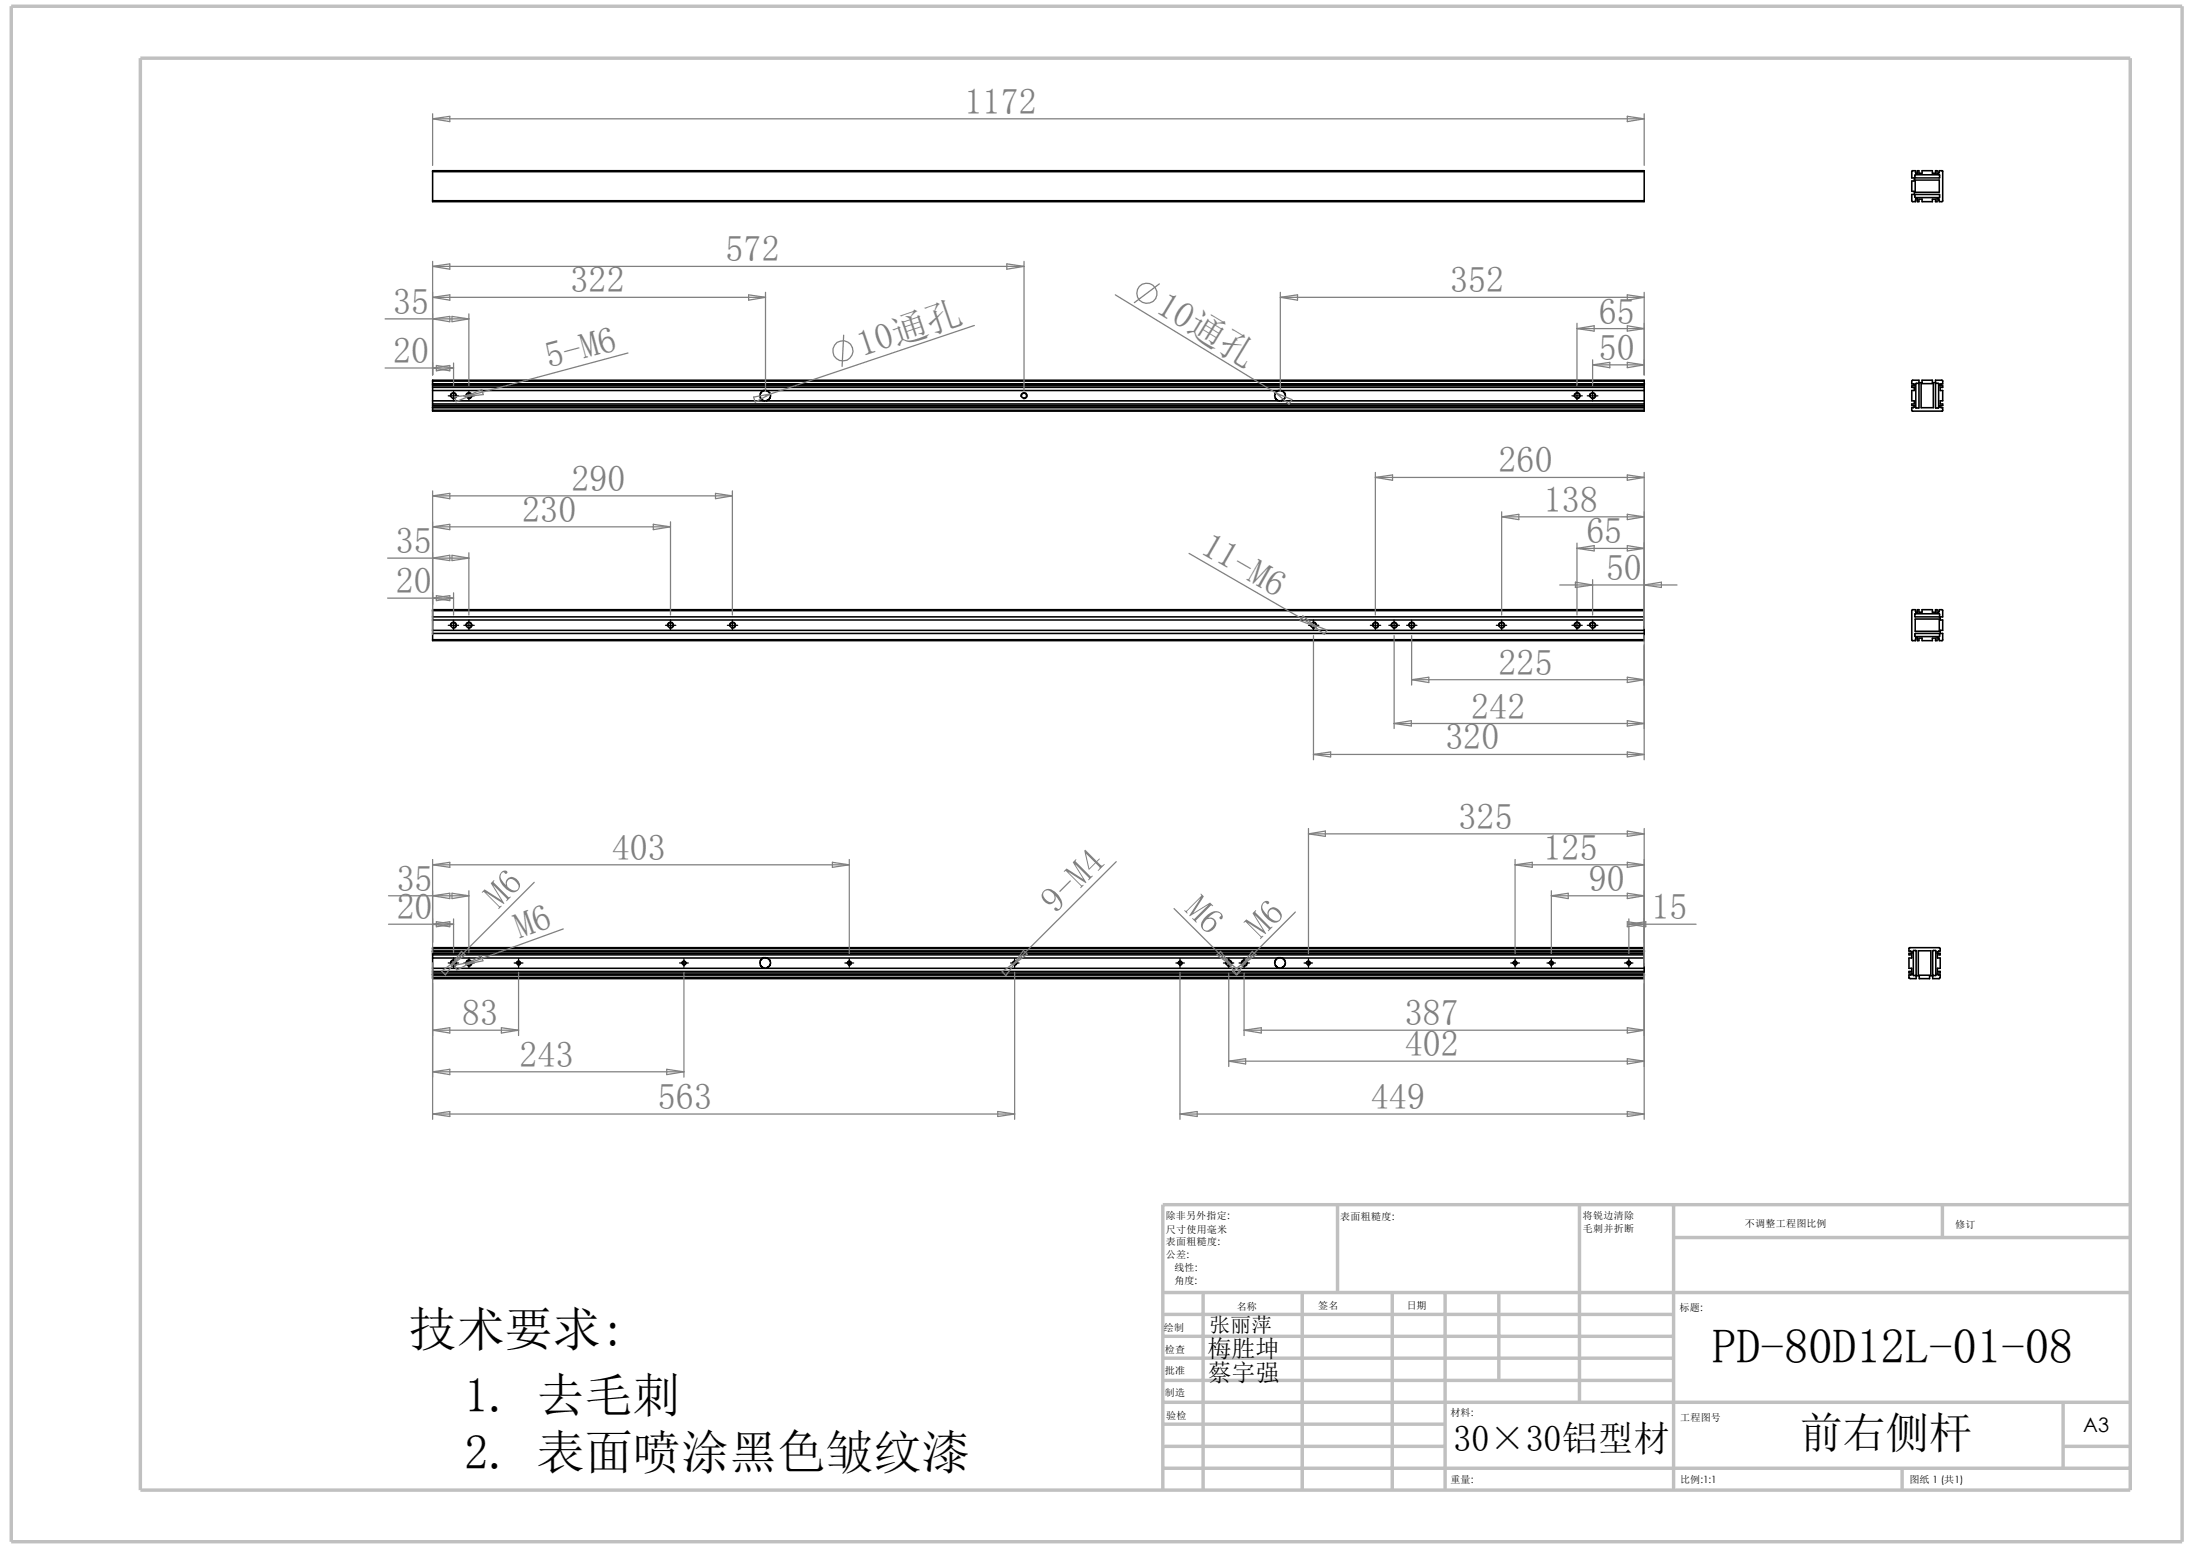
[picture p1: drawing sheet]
<svg xmlns="http://www.w3.org/2000/svg" width="297mm" height="210mm" viewBox="0 0 297 210" stroke-linecap="round" stroke-linejoin="round" font-family="sans-serif">
<g fill="none" stroke="#c0c0c0" stroke-width=".47">
<path d="M1.5 .8h294v207.9h-294zM19 7.9h269.5v193.9h-269.5zM157.5 175h131M157.5 178h69.2M162.9 175v26.8M176.4 175v26.8M181.1 163.1v11.9M188.6 175v26.8M195.7 175v26.8M203 175v11.9M213.9 163.1v26.8M226.7 163.1v38.7"/>
<path d="M226.7 167.6h61.8M263.1 163.1v4.5M288.5 163.1h-131v38.7M157.5 198.8h131M157.5 186.9h69.2M157.5 183.9h69.2M157.5 180.9h69.2M157.5 195.8h38.2M157.5 192.8h38.2M157.5 189.9h131M257.6 198.8v3M279.4 195.8h9.1"/>
<path d="M279.4 189.9v8.9"/>
</g>
<g fill="none" stroke="#000" stroke-width=".21">
<path d="M58.6 23.2v-.1h164.1v.1M58.6 27.2v.1h164.1v-.1M58.6 23.2h164.1M58.6 27.2h164.1M58.6 23.2v4M222.7 23.2v4M259.3 23.7h3.4v.4h-3.3zM259.3 26.3h3.4v.5h-3.3zM259.4 24.4h3.2v1.6h-3.2zM259.4 23.3v-.2h-.4l-.1 .1v.9h.3v.4h-.3v1.4h.3v.4h-.3v.9l.1 .1h.4v-.2M259.4 23.3l.1 .2h.2v-.4h.2v.4h.4v-.4h1.4v.4h.4v-.4h.2v.4h.3v-.4l.5 .1v4.1h-.5v-.4h-.3v.4h-.2v-.3h-.4v.3h-1.4v-.3h-.4v.3h-.2v-.4h-.2l-.1 .2M259.4 23.3h.1"/>
<path d="M259.4 27.1h.1M58.6 51.6v-.1h164.1v.1M58.6 55.5v.2h164.1v-.2M58.6 52h.1M58.6 55.1v.1M58.6 54.3h45.2M58.6 51.6v.4M58.6 52v3.1M58.6 55.2v.3M58.6 51.6h164.1M58.6 52h164.1M58.6 52.2h164.1"/>
<path d="M58.6 52.5h164.1M58.6 52.9h45M58.6 54.7h164.1M58.6 54.9h164.1M58.6 55.5h164.1M58.6 55.2h164.1M58.6 55.1h164.1M103.6 52.9l-.4 .1-.3 .5 .2 .6 .3 .2h.1M103.6 52.9h69.7M103.8 52.9l.4 .3 .2 .3-.1 .4-.5 .4M103.8 54.3h69.7M173.3 52.9l-.4 .1-.3 .5 .2 .6 .3 .2h.2"/>
<path d="M173.3 52.9h49.4M173.5 52.9l.2 .1 .3 .2 .1 .3-.1 .4-.5 .4M173.5 54.3h49.2M222.7 51.6v.4M222.7 55.1v.1M222.7 52v3.1M222.7 55.2v.3M259.1 52h.2v.2h-.4v.3h.3v.4h-.3v1.4h.3v.4h-.3v.2h.4v.2l-.4 .1 .1 .5 4.1-.1v-.4l-.4-.1v-.2h.4v-.2h-.3v-.4h.3v-1.4h-.3v-.4h.3v-.3h-.4v-.2h.4v-.5h-1v.3h-.4v-.3h-1.4v.3h-.4v-.3h-.9l-.1 .1v.4h.3M259.5 51.9h.4v3.3h-.4zM260.2 51.9h1.6v3.3h-1.6zM262.1 51.9h.5v3.3h-.5zM58.6 82.7v-.2h164.1v.2"/>
<path d="M58.6 86.6v.1h164.1v-.1M58.6 82.7v3.9M58.6 82.7h164.1M58.6 83.5h164.1M58.6 83.9h164.1M58.6 85.3h164.1M58.6 86.6h164.1M58.6 85.8h164.1M222.7 82.7v3.9M259.3 85.8h3.4v.4h-3.4zM259.3 83.1h3.3l.1 .4h-3.4zM259.4 83.8h3.2v1.7h-3.2z"/>
<path d="M259.4 82.8l.1 .2h.2v-.5h.2v.4h.4v-.4h1.4v.4h.4v-.4h.2v.5h.3v-.5l.5 .1v.9h-.3v.4h.3v1.4h-.3v.5h.3v.9h-.5v-.4h-.3v.4h-.2v-.3h-.4v.3h-1.4v-.3h-.4v.3h-.2v-.4h-.2l-.1 .2M259.4 82.8v-.3h-.4l-.1 .1v4.1h.1h.4v-.2M259.4 86.5h.1M259.4 82.8h.1M58.6 128.4v-.1h164.1v.1M58.6 132.3v.2h164.1v-.2M58.6 128.8v.1M58.6 132h.1M58.6 129.7h45.2M58.6 128.4v.4M58.6 128.9v3.1M58.6 132v.3"/>
<path d="M58.6 128.4h164.1M58.6 128.8h164.1M58.6 129.1h164.1M58.6 129.3h164.1M58.6 131.1h45M58.6 131.7h164.1M58.6 131.5h164.1M58.6 132h164.1M58.6 132.3h164.1M58.6 128.9h164.1M103.5 129.7h-.1l-.3 .2-.2 .5 .3 .5 .4 .2M103.6 131.1h69.7"/>
<path d="M103.8 129.7l.2 .1 .3 .2 .1 .5-.4 .5-.2 .1M103.8 129.7h69.7M173.3 129.7h-.2l-.3 .2-.2 .5 .2 .5 .5 .2M173.3 131.1h49.4M222.7 129.7h-49.2l.2 .1 .3 .2 .1 .5-.4 .5-.2 .1M222.7 128.4v.5M222.7 132v.3M222.7 128.9v3.1M258.7 128.8l.3 .1v.2h-.5v.2h.4v.4h-.4v1.4h.4v.4h-.4v.2h.5v.3h-.3M258.8 128.8h-.3v-.4l.1-.1h4.1l.1 .1v.4l-.5 .1v.2h.5v.2h-.4v.4h.4v1.4h-.4v.4h.4v.2h-.5v.3h.5l-.1 .5h-1v-.4h-.4v.4h-1.4v-.4h-.4v.4h-.8l-.2-.1v-.4h.3M259.2 128.7h.3v3.4h-.4zM259.8 128.7h1.7v3.3h-1.7z"/>
<path d="M261.8 128.7h.4v3.4l-.5-.1v-3.2z"/>
<circle cx="61.4" cy="53.6" r=".35"/>
<circle cx="63.5" cy="53.6" r=".36"/>
<circle cx="138.7" cy="53.6" r=".36"/>
<circle cx="213.6" cy="53.6" r=".35"/>
<circle cx="215.7" cy="53.6" r=".36"/>
<circle cx="61.4" cy="84.7" r=".35"/>
<circle cx="63.5" cy="84.6" r=".34"/>
<circle cx="90.8" cy="84.6" r=".34"/>
<circle cx="99.2" cy="84.7" r=".35"/>
<circle cx="177.9" cy="84.6" r=".34"/>
<circle cx="186.3" cy="84.7" r=".35"/>
<circle cx="188.8" cy="84.6" r=".34"/>
<circle cx="191.2" cy="84.6" r=".34"/>
<circle cx="203.4" cy="84.6" r=".34"/>
<circle cx="213.6" cy="84.7" r=".35"/>
<circle cx="215.7" cy="84.6" r=".34"/>
<circle cx="61.4" cy="130.4" r=".34"/>
<circle cx="63.5" cy="130.4" r=".35"/>
<circle cx="70.2" cy="130.4" r=".24"/>
<circle cx="92.6" cy="130.4" r=".24"/>
<circle cx="115" cy="130.4" r=".24"/>
<circle cx="137.4" cy="130.4" r=".24"/>
<circle cx="159.8" cy="130.4" r=".23"/>
<circle cx="166.4" cy="130.4" r=".35"/>
<circle cx="168.5" cy="130.4" r=".34"/>
<circle cx="177.2" cy="130.4" r=".24"/>
<circle cx="205.2" cy="130.4" r=".24"/>
<circle cx="210.1" cy="130.4" r=".24"/>
<circle cx="220.6" cy="130.4" r=".24"/>
</g>
<g fill="none" stroke="#808080" stroke-width=".17">
<path d="M58.6 15.4v7M58.6 16.1h164.1M58.6 16.1l2.3-.4v.8zM220.4 15.7l2.3 .4-2.3 .4zM222.7 15.4v7M58.6 35.4v15.4M58.6 36.1l2.3-.4v.7zM58.6 36.1h80.1M101.4 39.9l2.3 .4-2.3 .3zM103.7 39.6v13.3M136.4 35.7l2.3 .4-2.3 .3zM138.7 35.4v17.5"/>
<path d="M151 39.9l21.8 13.3M157 38.4l-3.4 2.6M173.4 39.6v13.3M220.4 39.9l2.3 .4-2.3 .3zM222.7 39.6v11.2M52.2 49.8h9.2M52.2 43.2h11.3M58.6 40.3l2.3-.4v.7zM58.6 43.2l2.3-.4v.8zM58.6 49.8l2.3-.3v.7zM58.6 40.3h45.1M59.1 49.5l2.3 .3-2.3 .4z"/>
<path d="M61.2 42.8l2.3 .4-2.3 .4zM61.4 49.1v3.1M61.6 53.7l2.3-.2-2.1 .9zM63.1 53.7l2.1-1 .2 .7zM63.5 42.5v9.7M63.9 53.5l-.8 .2M85 47.8l-21.1 5.7M102.1 53.8l2.3-.5-2.1 1.1zM104.4 53.3l-.7 .3M114.3 45.4l-.3 4.2M132 44.1l-27.6 9.2M172.8 53.2l.6 .4"/>
<path d="M172.8 53.2l2.2 .9-.4 .6zM173.4 40.3h49.3M173.4 40.3l2.3-.4v.7zM213.6 43.8v8.4M213.6 44.5h9.1M213.6 44.5l2.3-.4v.7zM215.7 48.7v3.5M215.7 49.4h7M215.7 49.4l2.3-.3v.7zM220.4 44.1l2.3 .4-2.3 .3zM220.4 49.1l2.3 .3-2.3 .4zM52.5 75.6h11"/>
<path d="M58.6 66.5v19.4M58.6 67.1l2.3-.3v.7zM58.6 71.3l2.3-.3v.7zM58.6 75.6l2.3-.4v.7zM58.6 71.3h32.2M58.6 67.1h40.6M61.2 75.2l2.3 .4-2.3 .3zM63.5 74.8v8.5M88.5 71l2.3 .3-2.3 .4zM90.8 70.7v12.6M96.9 66.8l2.3 .3-2.3 .4zM99.2 66.5v16.8"/>
<path d="M161 74.9l16.5 9.6M186.3 64v19.3M186.3 64.6h36.4M186.3 64.6l2.3-.3v.7zM203.4 69.3v14M203.4 70h19.3M203.4 70l2.3-.4v.8zM211.2 79.2h15.9M213.4 78.8l2.3 .4-2.3 .3zM213.6 73.5v9.8M213.6 74.3l2.3-.4v.7zM213.6 74.3h9.1"/>
<path d="M215.7 78.5v4.8M220.4 64.3l2.3 .3-2.3 .4zM220.4 69.6l2.3 .4-2.3 .4zM220.4 73.9l2.3 .4-2.3 .3zM222.7 64v21.1M222.7 79.2l2.3-.4v.7zM52.5 81h8.9M58.6 81l2.3-.4v.7zM59.1 80.6l2.3 .4-2.3 .3zM61.4 80.3v3M176.4 83.4l1.9 1.5-2.2-.9zM177.5 84.5l.8 .4"/>
<path d="M177.5 84.5l2.2 .8-.3 .6zM177.9 86.1v16.8M188.8 98h33.9M188.8 98l2.3-.4v.7zM188.8 86.1v12.5M191.2 86.1v6.7M191.2 92h31.5M191.2 92l2.3-.3v.7zM220.4 91.7l2.3 .3-2.3 .4zM220.4 97.6l2.3 .4-2.3 .3zM222.7 86.1v16.8M58.6 116.4v12.6"/>
<path d="M58.6 117.1l2.3-.3v.6zM58.6 117.1h56.4M72.3 119.5l-11.2 11.2M112.7 116.8l2.3 .3-2.3 .3zM115 116.4v12.7M151.2 116.7l-13.6 13.5M177.2 112.2v16.9M177.2 112.9h45.5M177.2 112.9l2.3-.4v.7zM177.9 102.2h44.8M177.9 102.2l2.3-.4v.7zM205.2 117.1h17.5"/>
<path d="M205.2 116.4v12.7M205.2 117.1l2.3-.3v.6zM220.4 101.8l2.3 .4-2.3 .3zM220.4 112.5l2.3 .4-2.3 .3zM220.4 116.8l2.3 .3-2.3 .3zM222.7 112.2v18.6M52.6 125.1h8.8M52.6 121.3h10.9M58.6 130.4v21.2M58.6 121.3l2.3-.4v.8zM58.6 125.1l2.3-.3v.7zM58.6 139.5l2.3-.4v.8z"/>
<path d="M58.6 139.5h11.6M59.1 124.8l2.3 .3-2.3 .4zM59.8 131.5l1.9-1.4-1.4 1.9zM61.2 120.9l2.3 .4-2.3 .4zM61.4 124.4v4.6M61.6 130.7l2.3-.4-2.1 1.1zM62.5 128.8l.5 .5-1.9 1.4zM63.1 130.6l2.1-1.2 .2 .7zM63.5 120.6v8.4M63.9 130.3l-.8 .3M67.9 139.1l2.3 .4-2.3 .4zM70.2 131.7v8.5"/>
<path d="M76.3 125.8l-12.4 4.5M92.6 131.7v14.1M135.7 131.6l1.9-1.4-1.4 1.9zM137.4 131.7v19.9M137.6 130.2l-.4 .4M138.6 128.7l.5 .5-1.9 1.4zM159 123l7.7 7.7M159.8 131.7v19.9M164.8 129.3l.5-.5 1.4 1.9zM166.1 130.1l1.9 1.4-.5 .5zM166.4 131.8v12.6M166.9 131.5l1.9-1.4-1.4 1.9z"/>
<path d="M168.5 139.5h54.2M168.5 139.5l2.3-.4v.8zM168.5 131.8v8.4M168.8 130.1l-.6 .6M169.6 128.8l.5 .5-1.9 1.4zM175.4 123.5l-6.6 6.6M210.1 121.3h12.6M210.1 120.6v8.5M210.1 121.3l2.3-.4v.8zM220.4 120.9l2.3 .4-2.3 .4zM220.4 124.8l2.3 .3-2.3 .4zM220.4 139.1l2.3 .4-2.3 .4z"/>
<path d="M220.6 125.1h9.1M220.6 124.4v4.7M220.6 125.1l2.3-.3v.7zM222.7 131.8v19.8M58.6 145.1l2.3-.3v.7zM58.6 150.8l2.3-.3v.7zM58.6 145.1h34M58.6 150.8h78.8M90.3 144.8l2.3 .3-2.3 .4zM135.1 150.5l2.3 .3-2.3 .4zM159.8 150.8l2.3-.3v.7zM159.8 150.8h62.9"/>
<path d="M166.4 143.7h56.3M166.4 143.7l2.3-.4v.8zM220.4 143.3l2.3 .4-2.3 .4zM220.4 150.5l2.3 .3-2.3 .4z"/>
<circle cx="155.3" cy="39.7" r="1.37"/>
<circle cx="114.1" cy="47.5" r="1.38"/>
</g>
<g fill="none" stroke="#000" stroke-width=".17">
<path d="M60.7 53.6h1.4M61 53.7a.42 .42 0 0 1 .4-.6 .42 .42 0 0 1 .4 .5 .42 .42 0 0 1-.5 .4M61.4 52.9v1.4M62.8 53.6h1.4M63.1 53.7a.42 .42 0 0 1 .4-.6 .42 .42 0 0 1 .4 .5 .42 .42 0 0 1-.5 .4M63.5 52.9v1.4M138.3 53.7a.43 .43 0 0 1 .3-.6 .43 .43 0 0 1 .5 .5 .43 .43 0 0 1-.5 .4M212.9 53.6h1.4M213.2 53.7a.42 .42 0 0 1 .4-.6 .42 .42 0 0 1 .4 .5 .42 .42 0 0 1-.5 .4M213.6 52.9v1.4M215 53.6h1.4M215.3 53.7a.42 .42 0 0 1 .3-.6 .42 .42 0 0 1 .5 .5 .42 .42 0 0 1-.5 .4"/>
<path d="M215.7 52.9v1.4M60.7 84.7h1.4M61 84.8a.42 .42 0 0 1 .4-.6 .42 .42 0 0 1 .4 .5 .42 .42 0 0 1-.5 .3M61.4 83.9v1.4M62.8 84.7h1.4M63.1 84.8a.42 .42 0 0 1 .4-.6 .42 .42 0 0 1 .4 .5 .42 .42 0 0 1-.5 .3M63.5 83.9v1.4M90.1 84.7h1.4M90.4 84.8a.43 .43 0 0 1 .4-.6 .43 .43 0 0 1 .4 .5 .43 .43 0 0 1-.5 .3M90.8 83.9v1.4M98.5 84.7h1.4M98.8 84.8a.42 .42 0 0 1 .4-.6 .42 .42 0 0 1 .4 .5 .42 .42 0 0 1-.5 .3"/>
<path d="M99.2 83.9v1.4M177.2 84.7h1.4M177.5 84.8a.43 .43 0 0 1 .3-.6 .43 .43 0 0 1 .5 .5 .43 .43 0 0 1-.5 .3M177.9 83.9v1.4M185.6 84.7h1.4M185.9 84.8a.42 .42 0 0 1 .4-.6 .42 .42 0 0 1 .4 .5 .42 .42 0 0 1-.5 .3M186.3 83.9v1.4M188.1 84.7h1.4M188.4 84.8a.42 .42 0 0 1 .4-.6 .42 .42 0 0 1 .4 .5 .42 .42 0 0 1-.5 .3M188.8 83.9v1.4M190.5 84.7h1.4M190.8 84.8a.42 .42 0 0 1 .4-.6 .42 .42 0 0 1 .4 .5 .42 .42 0 0 1-.5 .3"/>
<path d="M191.2 83.9v1.4M202.6 84.7h1.4M202.9 84.8a.42 .42 0 0 1 .4-.6 .42 .42 0 0 1 .5 .5 .42 .42 0 0 1-.6 .3M203.4 83.9v1.4M212.9 84.7h1.4M213.2 84.8a.42 .42 0 0 1 .4-.6 .42 .42 0 0 1 .4 .5 .42 .42 0 0 1-.5 .3M213.6 83.9v1.4M215 84.7h1.4M215.3 84.8a.42 .42 0 0 1 .3-.6 .42 .42 0 0 1 .5 .5 .42 .42 0 0 1-.5 .3M215.7 83.9v1.4M60.7 130.4h1.4M61 130.5a.42 .42 0 0 1 .4-.5 .42 .42 0 0 1 .4 .4 .42 .42 0 0 1-.5 .4"/>
<path d="M61.4 129.7v1.4M62.8 130.4h1.4M63.1 130.5a.42 .42 0 0 1 .4-.5 .42 .42 0 0 1 .4 .4 .42 .42 0 0 1-.5 .4M63.5 129.7v1.4M69.6 130.4h1.2M70 130.5a.28 .28 0 0 1 .3-.4 .28 .28 0 0 1 .2 .4 .28 .28 0 0 1-.4 .2M70.2 129.8v1.2M92 130.4h1.2M92.4 130.5a.28 .28 0 0 1 .3-.4 .28 .28 0 0 1 .2 .4 .28 .28 0 0 1-.4 .2M92.6 129.8v1.2M114.4 130.4h1.2M114.8 130.5a.28 .28 0 0 1 .2-.4 .28 .28 0 0 1 .3 .4 .28 .28 0 0 1-.4 .2"/>
<path d="M115 129.8v1.2M136.9 130.4h1.1M137.2 130.5a.28 .28 0 0 1 .2-.4 .28 .28 0 0 1 .3 .3 .28 .28 0 0 1-.3 .3M137.4 129.8v1.2M159.3 130.4h1.1M159.6 130.5a.28 .28 0 0 1 .2-.4 .28 .28 0 0 1 .3 .3 .28 .28 0 0 1-.3 .3M159.8 129.8v1.2M165.7 130.4h1.4M166 130.5a.42 .42 0 0 1 .4-.5 .42 .42 0 0 1 .4 .4 .42 .42 0 0 1-.5 .4M166.4 129.7v1.4M167.8 130.4h1.4M168.1 130.5a.42 .42 0 0 1 .4-.5 .42 .42 0 0 1 .4 .4 .42 .42 0 0 1-.5 .4"/>
<path d="M168.5 129.7v1.4M176.6 130.4h1.2M176.9 130.5a.28 .28 0 0 1 .3-.4 .28 .28 0 0 1 .3 .3 .28 .28 0 0 1-.4 .3M177.2 129.8v1.2M204.6 130.4h1.2M204.9 130.5a.28 .28 0 0 1 .3-.4 .28 .28 0 0 1 .3 .4 .28 .28 0 0 1-.4 .2M205.2 129.8v1.2M209.5 130.4h1.2M209.8 130.5a.28 .28 0 0 1 .3-.4 .28 .28 0 0 1 .3 .3 .28 .28 0 0 1-.4 .3M210.1 129.8v1.2M220 130.4h1.1M220.3 130.5a.28 .28 0 0 1 .3-.4 .28 .28 0 0 1 .3 .3 .28 .28 0 0 1-.4 .3"/>
<path d="M220.6 129.8v1.2"/>
</g>
<g font-size="6.5">
<text x="55.3" y="182.2">技术要求:</text>
<text x="231.9" y="184.5">PD-80D12L-01-08</text>
<text x="62.9" y="191.1">1. 去毛刺</text>
<text x="62.9" y="198.9">2. 表面喷涂黑色皱纹漆</text>
</g>
<text font-size="5.9" x="243.7" y="196">前右侧杆</text>
<g font-size="4.9" fill="#808080">
<text x="130.6" y="15.4">1172</text>
<text x="98.3" y="35.4">572</text>
<text x="77.3" y="39.6">322</text>
<text x="196.4" y="39.6">352</text>
<text x="53.3" y="42.5">35</text>
<text x="156.3" y="42.2" transform="rotate(31 156.3 42.2)">10通孔</text>
<text x="216.5" y="43.8">65</text>
<text x="53.3" y="49.2">20</text>
<text x="74.3" y="49.9" transform="rotate(-15 74.3 49.9)">5-M6</text>
<text x="116.8" y="48.4" transform="rotate(-19 116.8 48.4)">10通孔</text>
<text x="216.5" y="48.7">50</text>
<text x="202.9" y="64">260</text>
<text x="70.7" y="70.7">230</text>
<text x="77.4" y="66.5">290</text>
<text x="209.1" y="69.3">138</text>
<text x="53.6" y="74.9">35</text>
<text x="162.4" y="74.8" transform="rotate(30 162.4 74.8)">11-M6</text>
<text x="214.8" y="73.6">65</text>
<text x="53.6" y="80.3">20</text>
<text x="217.5" y="78.5">50</text>
<text x="202.9" y="91.4">225</text>
<text x="195.7" y="101.5">320</text>
<text x="199.3" y="97.3">242</text>
<text x="197.5" y="112.2">325</text>
<text x="82.8" y="116.4">403</text>
<text x="209" y="116.4">125</text>
<text x="53.7" y="124.5">20</text>
<text x="53.7" y="120.6">35</text>
<text x="67.6" y="123.2" transform="rotate(-45 67.6 123.2)">M6</text>
<text x="142.9" y="123.8" transform="rotate(-45 142.9 123.8)">9-M4</text>
<text x="160.3" y="123.3" transform="rotate(45 160.3 123.3)">M6</text>
<text x="215.2" y="120.6">90</text>
<text x="223.7" y="124.5">15</text>
<text x="70.4" y="127.1" transform="rotate(-20 70.4 127.1)">M6</text>
<text x="170.7" y="127.3" transform="rotate(-45 170.7 127.3)">M6</text>
<text x="62.6" y="138.8">83</text>
<text x="190.2" y="143">402</text>
<text x="190.2" y="138.8">387</text>
<text x="70.4" y="144.4">243</text>
<text x="89.1" y="150.2">563</text>
<text x="185.7" y="150.2">449</text>
</g>
<text font-size="4.9" x="196.8" y="196.5">30×30铝型材</text>
<g font-size="3.3">
<text x="163.5" y="183.7">梅胜坤</text>
<text x="163.5" y="187">蔡宇强</text>
</g>
<text font-size="2.8" x="163.8" y="180.3">张丽萍</text>
<text font-size="2.7" x="282.1" y="193.8">A3</text>
<g font-size="1.4">
<text x="157.9" y="165.1">除非另外指定:</text>
<text x="157.9" y="166.9">尺寸使用毫米</text>
<text x="181.5" y="165.1">表面粗糙度:</text>
<text x="214.4" y="165.1">将锐边清除</text>
<text x="214.4" y="166.8">毛刺并折断</text>
<text x="236.3" y="166.1">不调整工程图比例</text>
<text x="264.8" y="166.2">修订</text>
<text x="157.9" y="168.6">表面粗糙度:</text>
<text x="157.9" y="170.3">公差:</text>
<text x="159" y="173.9">角度:</text>
<text x="159" y="172.1">线性:</text>
<text x="167.5" y="177.3">名称</text>
<text x="178.5" y="177.3">签名</text>
<text x="190.5" y="177.2">日期</text>
<text x="227.5" y="177.5">标题:</text>
<text x="157.6" y="180.2">绘制</text>
<text x="157.8" y="183.2">检查</text>
<text x="157.8" y="189.1">制造</text>
<text x="157.8" y="186">批准</text>
<text x="196.4" y="191.7">材料:</text>
<text x="157.9" y="192.1">验检</text>
<text x="227.5" y="192.4">工程图号</text>
<text x="196.4" y="200.8">重量:</text>
<text x="227.5" y="200.8">比例:1:1</text>
<text x="258.6" y="200.8">图纸 1 (共1)</text>
</g>
</svg>
